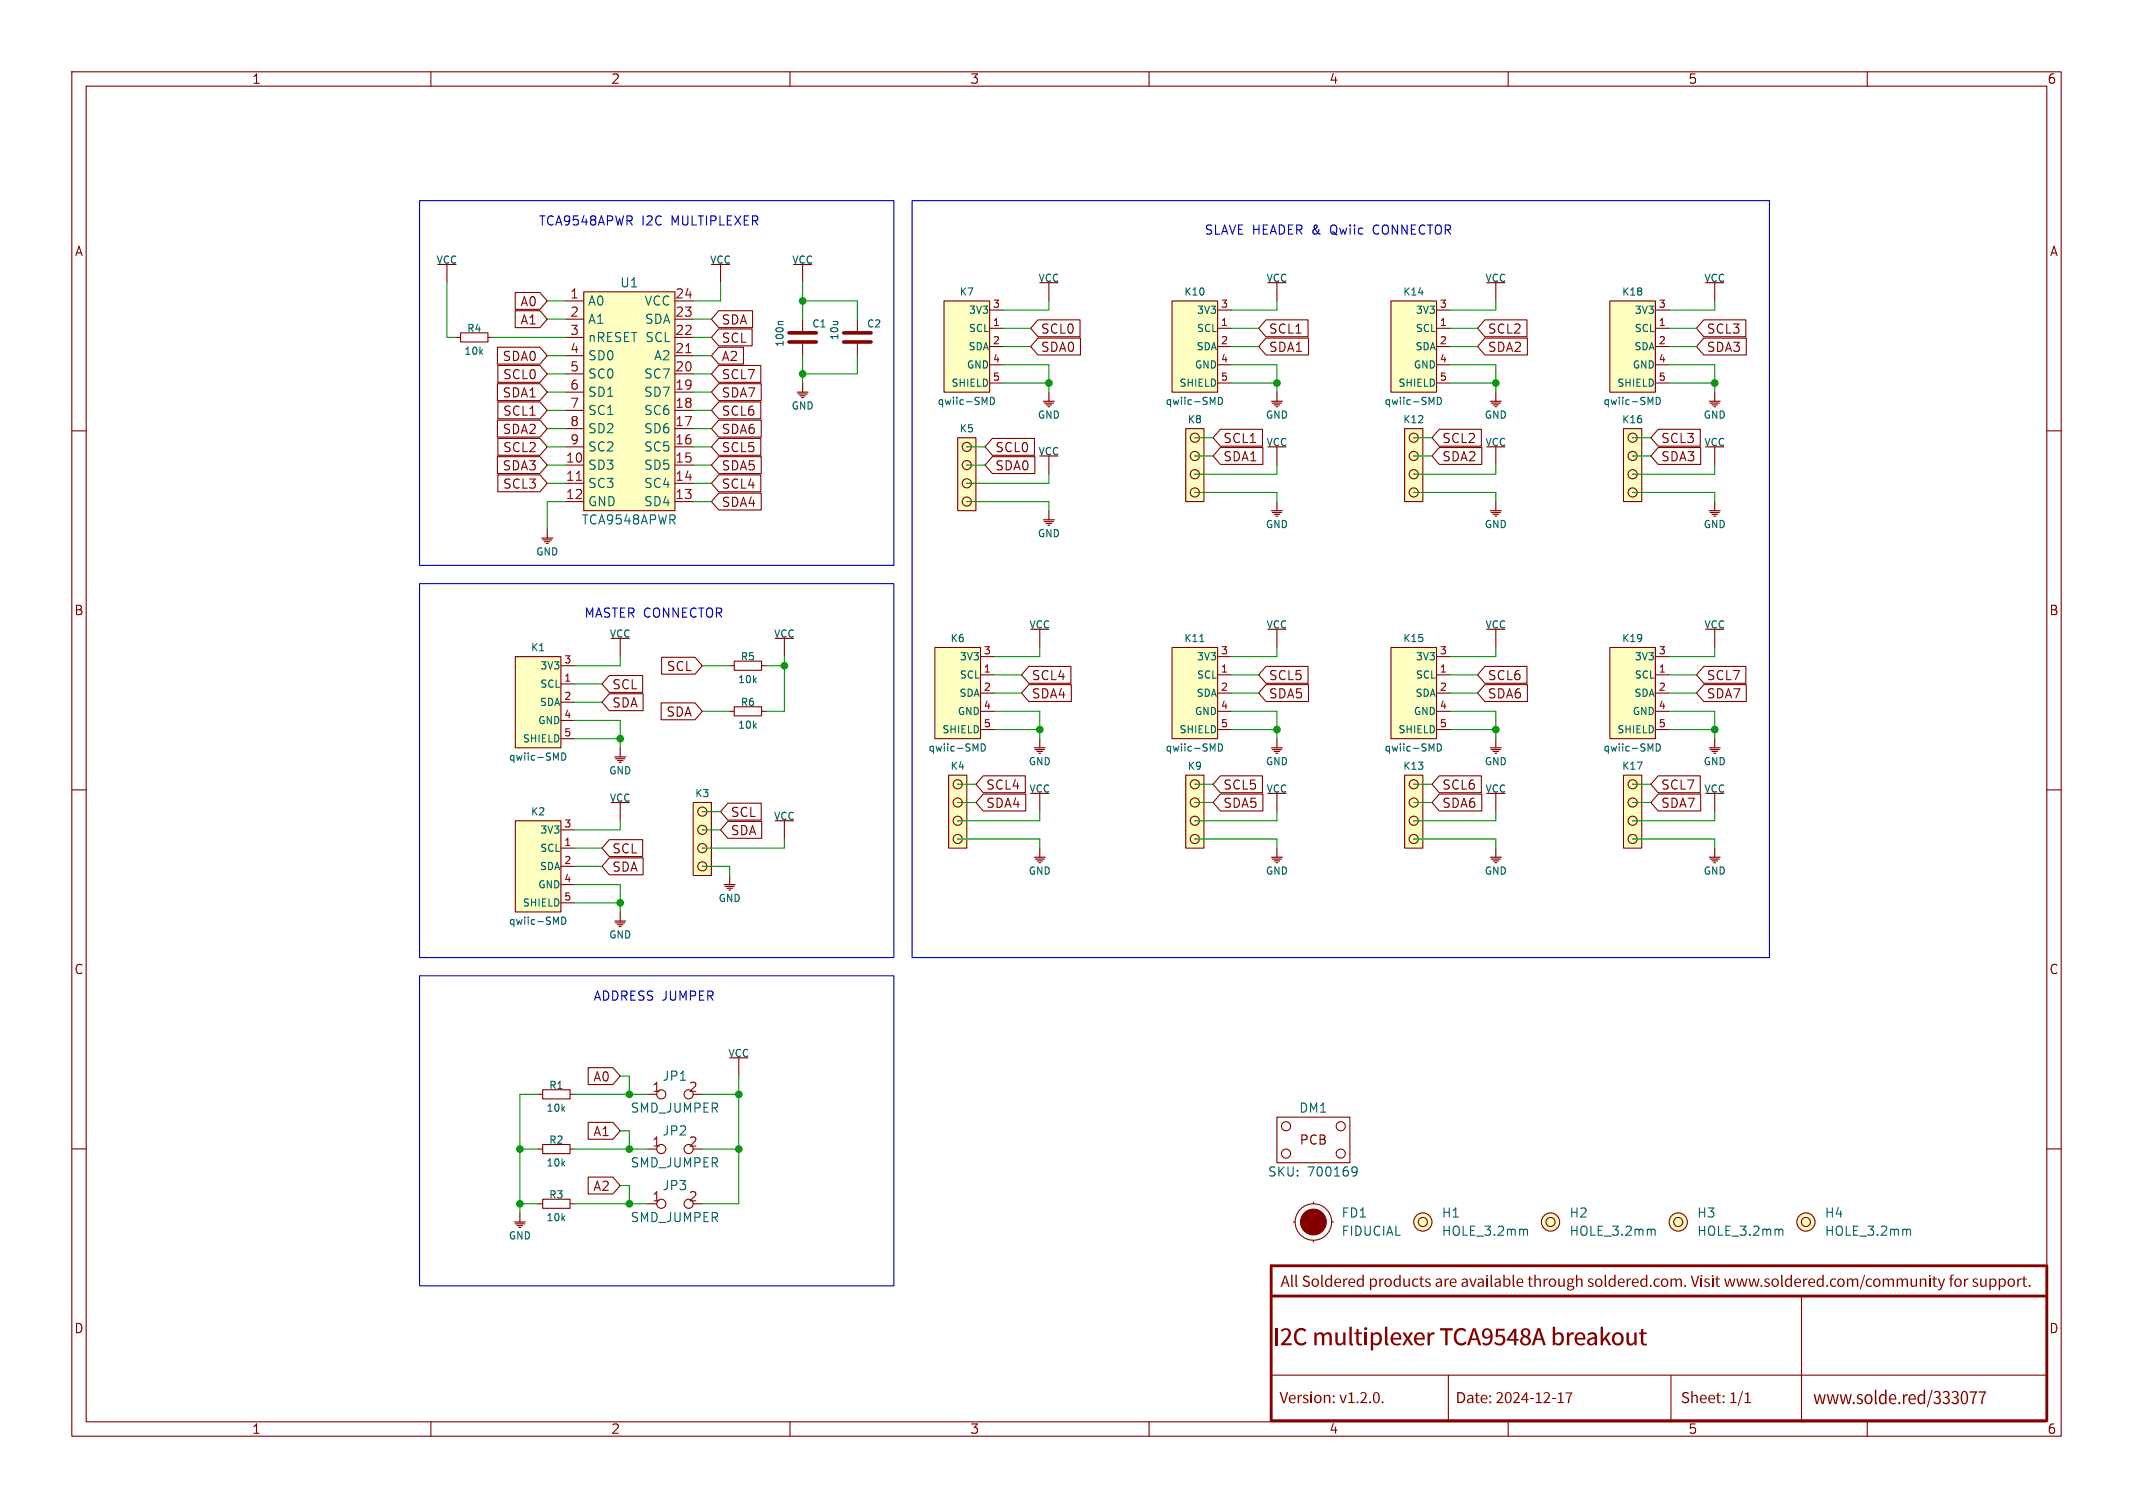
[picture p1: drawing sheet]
<svg xmlns="http://www.w3.org/2000/svg" width="297mm" height="210mm" viewBox="0 0 297 210" stroke-linecap="round" stroke-linejoin="round" font-family="sans-serif">
<g fill="none" stroke="#840000" stroke-width=".15">
<path d="M10 10h277v190h-277zM12 12h273v186h-273zM60 10v2M110 10v2M160 10v2M210 10v2M260 10v2M10 60h2M285 60h2M10 110h2M285 110h2M10 160h2"/>
<path d="M285 160h2M60 198v2M110 198v2M160 198v2M177 191.5h108M210 198v2M260 198v2"/>
</g>
<path d="M222.9 184.8h.3v1.7l.7-.9h.4l-.6 .7 .7 1h-.4l-.5-.8-.3 .4v.4h-.3z" fill="#840000"/>
<path d="M284.8 176.3h-107.8v21.6h107.9M285 176.3v21.6M177 180.5h108" fill="none" stroke="#840000" stroke-width=".4"/>
<path d="M201.7 191.5v6.5M232.7 191.5v6.5M250.8 180.5v17.5" fill="none" stroke="#840000" stroke-width=".15"/>
<path d="M207.5 104.1h1.5M207.6 104.4h1.3M207.9 104.6h.8M208.2 104.9h.2M208.3 102.9v1.2" fill="none" stroke="#840000" stroke-width=".16"/>
<path d="M193.7 90.2h6.3v12.7h-6.3z" fill="#ffffc2"/>
<path d="M193.7 90.2h6.3v12.7h-6.3zM200 94h1.9M200 96.5h1.9M200 91.4h1.9M200 99.1h1.9M177.8 110.5v2.5M200 101.6h1.9" fill="none" stroke="#840000" stroke-width=".15"/>
<path d="M200.1 103.6a.51 .51 0 0 1 .6 .5 .51 .51 0 0 1-.6 .5z" fill="none" stroke="#006464" stroke-width=".15"/>
<path d="M176.5 110.5h2.6M177 119.4h1.6M177 104.1h1.6M177.2 119.6h1.2M177.2 104.4h1.2M177.4 119.9h.8M177.4 104.6h.8M177.7 104.9h.2M177.8 102.9v1.2M177.8 118.1v1.3M177.7 120.1h.2" fill="none" stroke="#840000" stroke-width=".16"/>
<path d="M81.3 40.6h12.7v30.5h-12.7z" fill="#ffffc2"/>
<g fill="none" stroke="#840000" stroke-width=".15">
<path d="M78.7 41.9h2.6M78.7 59.7h2.6M78.7 57.2h2.6M78.7 54.6h2.6M78.7 44.5h2.6M78.7 52.1h2.6M78.7 49.5h2.6M78.7 47h2.6M81.3 40.6h12.7v30.5h-12.7zM94 41.9h2.5M94 59.7h2.5M94 57.2h2.5"/>
<path d="M94 54.6h2.5M94 44.5h2.5M94 52.1h2.5M94 49.5h2.5M94 47h2.5M78.7 64.8h2.6M78.7 67.3h2.6M78.7 69.9h2.6M78.7 62.2h2.6M94 64.8h2.5M94 67.3h2.5M94 69.9h2.5"/>
<path d="M94 62.2h2.5"/>
</g>
<path d="M95.5 49.1h.7M80.3 66.9h.7" fill="none" stroke="#a90000" stroke-width=".15"/>
<path d="M226.1 108h2.5v10.1h-2.5z" fill="#ffffc2"/>
<g fill="none" stroke="#840000" stroke-width=".15">
<path d="M208.3 39.4v2.5M238.8 39.4v2.5M226.1 108h2.5v10.1h-2.5zM227.3 116.8h.1M227.3 114.3h.1M227.3 111.8h.1M227.3 109.2h.1"/>
<circle cx="227.3" cy="109.2" r=".63"/>
<circle cx="227.3" cy="116.8" r=".63"/>
<circle cx="227.3" cy="111.8" r=".63"/>
<circle cx="227.3" cy="114.3" r=".63"/>
</g>
<path d="M207 39.4h2.5M237.5 39.4h2.5" fill="none" stroke="#840000" stroke-width=".16"/>
<path d="M195.6 59.7h2.5v10.2h-2.5z" fill="#ffffc2"/>
<g fill="none" stroke="#840000" stroke-width=".15">
<path d="M195.6 59.7h2.5v10.2h-2.5zM196.8 68.6h.1M196.8 66h.1M196.8 63.5h.1M196.8 61h.1"/>
<circle cx="196.8" cy="66" r=".63"/>
<circle cx="196.8" cy="63.5" r=".63"/>
<circle cx="196.8" cy="68.6" r=".63"/>
<circle cx="196.8" cy="61" r=".63"/>
</g>
<path d="M224.2 41.9h6.3v12.7h-6.3z" fill="#ffffc2"/>
<path d="M224.2 41.9h6.3v12.7h-6.3zM230.5 45.7h1.9M230.5 48.3h1.9M230.5 43.2h1.9M230.5 50.8h1.9M230.5 53.3h1.9" fill="none" stroke="#840000" stroke-width=".15"/>
<path d="M230.6 55.3a.51 .51 0 0 1 .6 .5 .51 .51 0 0 1-.6 .5z" fill="none" stroke="#006464" stroke-width=".15"/>
<path d="M193.7 41.9h6.3v12.7h-6.3z" fill="#ffffc2"/>
<path d="M100.3 36.8v2.6M146 39.4v2.5M193.7 41.9h6.3v12.7h-6.3zM200 45.7h1.9M200 48.3h1.9M200 43.2h1.9M200 50.8h1.9M200 53.3h1.9" fill="none" stroke="#840000" stroke-width=".15"/>
<path d="M200.1 55.3a.51 .51 0 0 1 .6 .5 .51 .51 0 0 1-.6 .5z" fill="none" stroke="#006464" stroke-width=".15"/>
<path d="M99.1 36.8h2.5M144.8 39.4h2.5M207.5 71.1h1.5M207.6 71.4h1.3M207.9 71.6h.8M208.2 71.9h.2M208.3 69.9v1.2" fill="none" stroke="#840000" stroke-width=".16"/>
<path d="M163.2 41.9h6.3v12.7h-6.3z" fill="#ffffc2"/>
<path d="M163.2 41.9h6.3v12.7h-6.3zM169.6 45.7h1.8M169.6 48.3h1.8M169.6 43.2h1.8M169.6 50.8h1.8M169.6 53.3h1.8" fill="none" stroke="#840000" stroke-width=".15"/>
<path d="M169.7 55.3a.51 .51 0 0 1 .5 .5 .51 .51 0 0 1-.5 .5z" fill="none" stroke="#006464" stroke-width=".15"/>
<path d="M96.5 111.8h2.6v10.1h-2.6z" fill="#ffffc2"/>
<g fill="none" stroke="#840000" stroke-width=".15">
<path d="M86.4 88.9v2.5M101.6 92.7h.6M101.6 99.1h.6M102.2 92.1h3.8v1.2h-3.8zM102.2 98.4h3.8v1.3h-3.8zM106.1 92.7h.6M106.1 99.1h.6M109.2 88.9v2.5M177.8 87.6v2.6M96.5 111.8h2.6v10.1h-2.6zM97.8 118.1h.1M97.8 115.6h.1"/>
<path d="M97.8 113h.1M109.2 114.3v2.5M97.8 120.7h.1"/>
<circle cx="97.8" cy="113" r=".63"/>
<circle cx="97.8" cy="115.6" r=".63"/>
<circle cx="97.8" cy="118.1" r=".63"/>
<circle cx="97.8" cy="120.6" r=".63"/>
<circle cx="215.9" cy="170.2" r=".63"/>
<circle cx="215.9" cy="170.2" r="1.27"/>
<circle cx="233.7" cy="170.2" r=".63"/>
<circle cx="233.7" cy="170.2" r="1.27"/>
</g>
<g fill="none" stroke="#840000" stroke-width=".16">
<path d="M85.1 88.9h2.5M107.9 88.9h2.6M176.5 87.6h2.6M107.9 114.3h2.6M238 119.4h1.5M238.1 119.6h1.3M238.4 119.9h.7M238.8 118.1v1.3M85.6 128.3h1.5M85.7 128.5h1.3M86 128.8h.7M86.2 129h.3"/>
<path d="M86.4 127v1.3M100.8 123.2h1.6M101 123.4h1.2M101.2 123.7h.8M101.5 124h.2M101.6 121.9v1.3M238.6 120.1h.3"/>
</g>
<g fill="#ffffc2" stroke="#ffffc2" stroke-width=".14">
<circle cx="215.9" cy="170.2" r="1.27"/>
<circle cx="233.7" cy="170.2" r="1.27"/>
</g>
<path d="M230.1 171.2h.2l.2 .2v.6M247.9 171.2h.2l.1 .2v.6" fill="none" stroke="#006464" stroke-width=".15"/>
<path d="M71.8 114.3h6.3v12.7h-6.3z" fill="#ffffc2"/>
<path d="M71.8 114.3h6.3v12.7h-6.3zM78.1 118.1h1.9M78.1 115.6h1.9M78.1 120.7h1.9M78.1 123.2h1.9M78.1 125.7h1.9" fill="none" stroke="#840000" stroke-width=".15"/>
<path d="M78.2 127.7a.51 .51 0 0 1 .6 .5 .51 .51 0 0 1-.6 .5z" fill="none" stroke="#006464" stroke-width=".15"/>
<path d="M71.8 91.4h6.3v12.7h-6.3z" fill="#ffffc2"/>
<g fill="none" stroke="#840000" stroke-width=".15">
<path d="M63.5 47h.6M64.1 46.4h3.8v1.2h-3.8zM68 47h.6M71.8 91.4h6.3v12.7h-6.3zM78.1 95.3h1.9M78.1 97.8h1.9M78.1 92.7h1.9M78.1 100.3h1.9M78.1 102.9h1.9M180.1 170.2h.2M182.9 167.4v.2M182.9 172.7v.3"/>
<path d="M185.4 170.2h.3"/>
<circle cx="182.9" cy="170.2" r="2.54"/>
<circle cx="198.1" cy="170.2" r=".63"/>
<circle cx="198.1" cy="170.2" r="1.27"/>
<circle cx="251.5" cy="170.2" r=".63"/>
<circle cx="251.5" cy="170.2" r="1.27"/>
</g>
<path d="M78.2 104.9a.51 .51 0 0 1 .6 .5 .51 .51 0 0 1-.6 .5zM212.3 171.2h.2l.2 .2v.6M265.7 171.2h.1l.2 .2v.6" fill="none" stroke="#006464" stroke-width=".15"/>
<g fill="none" stroke="#840000" stroke-width=".16">
<path d="M207.5 55.9h1.5M207.6 56.1h1.3M207.9 56.4h.8M208.2 56.6h.2M208.3 54.6v1.3M85.6 105.4h1.5M85.7 105.7h1.3M86 105.9h.7M86.2 106.2h.3M86.4 104.1v1.3M207.5 119.4h1.5M207.6 119.6h1.3"/>
<path d="M207.9 119.9h.8M208.3 118.1v1.3M208.2 120.1h.2"/>
</g>
<g fill="#ffffc2" stroke="#ffffc2" stroke-width=".14">
<circle cx="251.5" cy="170.2" r="1.27"/>
<circle cx="198.1" cy="170.2" r="1.27"/>
</g>
<circle cx="182.9" cy="170.2" r="1.8" fill="#840000" stroke="#840000" stroke-width=".15"/>
<path d="M195.6 108h2.5v10.1h-2.5z" fill="#ffffc2"/>
<g fill="none" stroke="#840000" stroke-width=".15">
<path d="M62.2 36.8v2.6M111.8 36.8v2.6M208.3 62.2v2.6M238.8 62.2v2.6M195.6 108h2.5v10.1h-2.5zM196.8 116.8h.1M196.8 114.3h.1M196.8 111.8h.1M196.8 109.2h.1M177.8 155.6h10.2v6.3h-10.2z"/>
<circle cx="196.8" cy="109.2" r=".63"/>
<circle cx="196.8" cy="116.8" r=".63"/>
<circle cx="196.8" cy="111.8" r=".63"/>
<circle cx="196.8" cy="114.3" r=".63"/>
<circle cx="179.1" cy="156.8" r=".63"/>
<circle cx="186.7" cy="156.8" r=".63"/>
<circle cx="179.1" cy="160.7" r=".63"/>
<circle cx="186.7" cy="160.7" r=".63"/>
</g>
<g fill="none" stroke="#840000" stroke-width=".16">
<path d="M61 36.8h2.5M110.5 36.8h2.5M238 55.9h1.5M238.1 56.1h1.3M238.4 56.4h.7M238.6 56.6h.3M238.8 54.6v1.3M75.4 74.9h1.6M75.6 75.2h1.2M75.8 75.4h.8M76.1 75.7h.2M76.2 73.7v1.2"/>
<path d="M207 62.2h2.5M237.5 62.2h2.5"/>
</g>
<path d="M188.5 162.5l.4 .1a.84 .84 0 0 1-.3 1.2h-.2M189 163l-.2 .2-.3 .1" fill="none" stroke="#006464" stroke-width=".15"/>
<path d="M226.1 59.7h2.5v10.2h-2.5z" fill="#ffffc2"/>
<g fill="none" stroke="#840000" stroke-width=".15">
<path d="M226.1 59.7h2.5v10.2h-2.5zM227.3 68.6h.1M227.3 66h.1M227.3 63.5h.1M227.3 61h.1M238.8 87.6v2.6M238.8 110.5v2.5"/>
<circle cx="227.3" cy="68.6" r=".63"/>
<circle cx="227.3" cy="61" r=".63"/>
<circle cx="227.3" cy="63.5" r=".63"/>
<circle cx="227.3" cy="66" r=".63"/>
</g>
<path d="M237.5 87.6h2.5M237.5 110.5h2.5M238 104.1h1.5M238.1 104.4h1.3M238.4 104.6h.7M238.6 104.9h.3M238.8 102.9v1.2" fill="none" stroke="#840000" stroke-width=".16"/>
<path d="M224.2 90.2h6.3v12.7h-6.3z" fill="#ffffc2"/>
<g fill="none" stroke="#840000" stroke-width=".15">
<path d="M111.8 44.5v1.8M111.8 47.6v1.9M119.4 44.5v1.8M119.4 47.6v1.9M208.3 87.6v2.6M224.2 90.2h6.3v12.7h-6.3zM230.5 94h1.9M230.5 96.5h1.9M230.5 91.4h1.9M230.5 99.1h1.9M208.3 110.5v2.5M230.5 101.6h1.9"/>
<path d="M74.9 152.4h.7M75.6 159.4h3.8v1.3h-3.8zM75.6 151.8h3.8v1.2h-3.8zM79.4 152.4h.6M90.2 152.4h1.2M96.5 152.4h1.3M102.9 147.3v2.6M74.9 160h.7M74.9 167.6h.7M75.6 167h3.8v1.3h-3.8zM79.4 160h.6M79.4 167.6h.6"/>
<path d="M90.2 160h1.2M90.2 167.6h1.2M96.5 160h1.3M96.5 167.6h1.3"/>
<circle cx="92.1" cy="152.4" r=".63"/>
<circle cx="95.9" cy="152.4" r=".63"/>
<circle cx="92.1" cy="167.6" r=".63"/>
<circle cx="92.1" cy="160" r=".63"/>
<circle cx="95.9" cy="167.6" r=".63"/>
<circle cx="95.9" cy="160" r=".63"/>
</g>
<path d="M109 44.8h-.5l-.1 .3M230.6 103.6a.51 .51 0 0 1 .6 .5 .51 .51 0 0 1-.6 .5z" fill="none" stroke="#006464" stroke-width=".15"/>
<g fill="none" stroke="#840000" stroke-width=".16">
<path d="M238 71.1h1.5M238.1 71.4h1.3M238.4 71.6h.7M238.6 71.9h.3M238.8 69.9v1.2M207 87.6h2.5M144 119.4h1.5M144.1 119.6h1.3M144.4 119.9h.8M144.8 118.1v1.3M207 110.5h2.5M144.7 120.1h.2"/>
<path d="M101.6 147.3h2.5M71.6 170.2h1.6M71.8 170.4h1.2M72 170.7h.8M72.3 170.9h.2M72.4 168.9v1.3"/>
</g>
<path d="M109.9 47.6h3.8M109.9 46.4h3.8M117.5 47.6h3.8M117.5 46.4h3.8" fill="none" stroke="#840000" stroke-width=".5"/>
<path d="M132.1 108h2.5v10.1h-2.5z" fill="#ffffc2"/>
<g fill="none" stroke="#840000" stroke-width=".15">
<path d="M132.1 108h2.5v10.1h-2.5zM133.3 116.8h.1M133.3 114.3h.1M133.3 111.8h.1M133.3 109.2h.1"/>
<circle cx="133.3" cy="114.3" r=".63"/>
<circle cx="133.3" cy="109.2" r=".63"/>
<circle cx="133.3" cy="111.8" r=".63"/>
<circle cx="133.3" cy="116.8" r=".63"/>
</g>
<path d="M133.3 61h2.6v10.1h-2.6z" fill="#ffffc2"/>
<g fill="none" stroke="#840000" stroke-width=".15">
<path d="M133.3 61h2.6v10.1h-2.6zM134.6 69.9h.1M134.6 67.3h.1M134.6 64.8h.1M134.6 62.2h.1"/>
<circle cx="134.6" cy="64.8" r=".63"/>
<circle cx="134.6" cy="69.8" r=".63"/>
<circle cx="134.6" cy="67.3" r=".63"/>
<circle cx="134.6" cy="62.2" r=".63"/>
</g>
<path d="M130.2 90.2h6.3v12.7h-6.3z" fill="#ffffc2"/>
<path d="M130.2 90.2h6.3v12.7h-6.3zM136.5 94h1.9M136.5 96.5h1.9M136.5 91.4h1.9M136.5 99.1h1.9M144.8 87.6v2.6M136.5 101.6h1.9M144.8 110.5v2.5" fill="none" stroke="#840000" stroke-width=".15"/>
<path d="M136.6 103.6a.51 .51 0 0 1 .6 .5 .51 .51 0 0 1-.6 .5z" fill="none" stroke="#006464" stroke-width=".15"/>
<path d="M111 54.6h1.5M111.1 54.9h1.3M111.4 55.1h.7M111.6 55.4h.3M111.8 53.3v1.3M143.5 87.6h2.5M143.5 110.5h2.5M144 104.1h1.5M144.1 104.4h1.3M144.4 104.6h.8M144.7 104.9h.2M144.8 102.9v1.2" fill="none" stroke="#840000" stroke-width=".16"/>
<path d="M131.4 41.9h6.4v12.7h-6.4z" fill="#ffffc2"/>
<path d="M131.4 41.9h6.4v12.7h-6.4zM137.8 45.7h1.9M137.8 48.3h1.9M137.8 43.2h1.9M137.8 50.8h1.9M137.8 53.3h1.9M86.4 111.8v2.5" fill="none" stroke="#840000" stroke-width=".15"/>
<path d="M137.9 55.3a.51 .51 0 0 1 .6 .5 .51 .51 0 0 1-.6 .5z" fill="none" stroke="#006464" stroke-width=".15"/>
<path d="M85.1 111.8h2.5" fill="none" stroke="#840000" stroke-width=".16"/>
<path d="M163.2 90.2h6.3v12.7h-6.3z" fill="#ffffc2"/>
<path d="M163.2 90.2h6.3v12.7h-6.3zM169.6 94h1.8M169.6 96.5h1.8M169.6 91.4h1.8M169.6 99.1h1.8M169.6 101.6h1.8" fill="none" stroke="#840000" stroke-width=".15"/>
<path d="M167.1 89.4h.5M169.7 103.6a.51 .51 0 0 1 .5 .5 .51 .51 0 0 1-.5 .5z" fill="none" stroke="#006464" stroke-width=".15"/>
<path d="M165.1 108h2.5v10.1h-2.5z" fill="#ffffc2"/>
<g fill="none" stroke="#840000" stroke-width=".15">
<path d="M177.8 39.4v2.5M146 63.5v2.5M177.8 62.2v2.6M165.1 108h2.5v10.1h-2.5zM166.4 116.8h.1M166.4 114.3h.1M166.4 111.8h.1M166.4 109.2h.1"/>
<circle cx="166.4" cy="109.2" r=".63"/>
<circle cx="166.4" cy="111.8" r=".63"/>
<circle cx="166.4" cy="116.8" r=".63"/>
<circle cx="166.4" cy="114.3" r=".63"/>
</g>
<g fill="none" stroke="#840000" stroke-width=".16">
<path d="M176.5 39.4h2.6M145.3 55.9h1.5M145.4 56.1h1.3M145.7 56.4h.7M145.9 56.6h.3M146 54.6v1.3M177 55.9h1.6M177.2 56.1h1.2M177.4 56.4h.8M177.7 56.6h.2M177.8 54.6v1.3M144.8 63.5h2.5"/>
<path d="M145.3 72.4h1.5M145.4 72.6h1.3M145.7 72.9h.7M145.9 73.2h.3M146 71.1v1.3M176.5 62.2h2.6M177 71.1h1.6M177.2 71.4h1.2M177.4 71.6h.8M177.7 71.9h.2M177.8 69.9v1.2"/>
</g>
<path d="M165.1 59.7h2.5v10.2h-2.5z" fill="#ffffc2"/>
<g fill="none" stroke="#840000" stroke-width=".15">
<path d="M69.3 58.5h5.9l1 1.2-1 1.2h-5.9zM69.3 53.4h5.9l1 1.2-1 1.2h-5.9zM69.3 48.4h5.9l1 1.1-1 1.2h-5.9zM69.3 56h5.9l1 1.2-1 1.1h-5.9zM69.3 50.9h5.9l1 1.2-1 1.1h-5.9zM71.7 43.3h3.5l1 1.2-1 1.1h-3.5zM71.7 40.7h3.5l1 1.2-1 1.2h-3.5zM100.1 50.9h5.8v2.3h-5.8l-1-1.1zM100.1 58.5h5.9v2.4h-5.9l-1-1.2zM100.1 56h5.8v2.3h-5.8l-1-1.1zM100.1 48.4h3.4v2.3h-3.4l-1-1.2zM100.1 45.8h4.6v2.4h-4.6l-1-1.2z"/>
<path d="M100.1 43.3h4.7v2.3h-4.7l-1-1.1zM100.1 53.4h5.9v2.4h-5.9l-1-1.2zM144.5 44.5h5.9v2.4h-5.9l-1-1.2zM144.5 47.1h5.9v2.3h-5.9l-1-1.1zM165.1 59.7h2.5v10.2h-2.5zM169.9 59.8h5.9v2.3h-5.9l-1-1.1zM176.3 44.5h5.8v2.4h-5.8l-1-1.2zM176.3 47.1h5.9v2.3h-5.9l-1-1.1zM200.4 59.8h5.9v2.3h-5.9l-1-1.1zM206.8 47.1h5.9v2.3h-5.9l-1.1-1.1zM206.8 44.5h5.8v2.4h-5.8l-1.1-1.2zM230.9 59.8h5.8v2.3h-5.8l-1-1.1z"/>
<path d="M237.2 47.1h6v2.3h-6l-1-1.1zM237.2 44.5h5.9v2.4h-5.9l-1-1.2zM69.3 63.6h5.9l1 1.2-1 1.1h-5.9zM69.3 61.1h5.9l1 1.1-1 1.2h-5.9zM69.3 66.1h5.9l1 1.2-1 1.2h-5.9zM100.1 68.7h5.9v2.3h-5.9l-1-1.1zM100.1 61.1h5.8v2.3h-5.8l-1-1.2zM100.1 63.6h5.9v2.3h-5.9l-1-1.1zM100.1 66.1h5.8v2.4h-5.8l-1-1.2zM138.2 61.1h5.8v2.3h-5.8l-1-1.2zM138.2 63.6h5.9v2.3h-5.9l-1-1.1zM166.4 68.6h.1"/>
<path d="M166.4 66h.1M166.4 63.5h.1M166.4 61h.1M169.9 62.3h5.9v2.4h-5.9l-1-1.2zM200.4 62.3h5.9v2.4h-5.9l-1-1.2zM230.9 62.3h5.9v2.4h-5.9l-1-1.2zM84.8 94.1h4.7v2.3h-4.7l-1-1.1zM84.8 96.6h4.7v2.4h-4.7l-1-1.2zM92.1 97.9h4.7l1 1.2-1 1.1h-4.7zM92.1 91.5h4.7l1 1.2-1 1.2h-4.7zM143.3 95.3h5.9v2.4h-5.9l-1.1-1.2zM143.3 92.8h5.8v2.4h-5.8l-1.1-1.2z"/>
<path d="M176.3 92.8h5.8v2.4h-5.8l-1-1.2zM176.3 95.3h5.9v2.4h-5.9l-1-1.2zM206.8 95.3h5.9v2.4h-5.9l-1.1-1.2zM206.8 92.8h5.8v2.4h-5.8l-1.1-1.2zM237.2 95.3h6v2.4h-6l-1-1.2zM237.2 92.8h5.9v2.4h-5.9l-1-1.2zM84.8 119.5h4.7v2.3h-4.7l-1-1.1zM84.8 116.9h4.7v2.4h-4.7l-1-1.2zM101.3 114.4h4.8v2.3h-4.8l-1-1.1zM101.3 111.9h4.7v2.3h-4.7l-1-1.2zM136.9 110.6h5.9v2.3h-5.9l-1-1.1zM136.9 108h5.9v2.4h-5.9l-1-1.2z"/>
<path d="M169.9 110.6h5.9v2.3h-5.9l-1-1.1zM169.9 108h5.9v2.4h-5.9l-1-1.2zM200.4 108h5.9v2.4h-5.9l-1-1.2zM200.4 110.6h5.9v2.3h-5.9l-1-1.1zM230.9 110.6h5.9v2.3h-5.9l-1-1.1zM230.9 108h5.8v2.4h-5.8l-1-1.2zM81.9 156.3h3.4l1.1 1.2-1.1 1.2h-3.4zM81.9 148.7h3.4l1.1 1.2-1.1 1.1h-3.4zM81.9 163.9h3.4l1.1 1.2-1.1 1.2h-3.4z"/>
<circle cx="166.4" cy="66" r=".63"/>
<circle cx="166.4" cy="61" r=".63"/>
<circle cx="166.4" cy="63.5" r=".63"/>
<circle cx="166.4" cy="68.6" r=".63"/>
</g>
<path d="M58.4 27.9h66.1v50.8h-66.1zM127 27.9h119.4v105.5h-119.4zM58.4 81.3h66.1v52.1h-66.1zM58.4 135.9h66.1v43.2h-66.1z" fill="none" stroke="#0000c2" stroke-width=".15"/>
<g fill="none" stroke="#009600" stroke-width=".15">
<path d="M62.2 39.4v7.6h1.3M100.3 39.4v2.5h-3.8M111.8 39.4v5.1M68.6 47h10.1M76.2 59.7h2.5M76.2 41.9h2.5M76.2 52.1h2.5M76.2 54.6h2.5M76.2 49.5h2.5M76.2 44.5h2.5M76.2 57.2h2.5M96.5 59.7h2.6"/>
<path d="M96.5 52.1h2.6M96.5 54.6h2.6M96.5 49.5h2.6M96.5 47h2.6M96.5 44.5h2.6M96.5 57.2h2.6M111.8 41.9h7.6v2.6M111.8 49.5v3.8M119.4 49.5v2.6h-7.6M139.7 53.3h6.3M139.7 50.8h6.3v3.8M139.7 48.3h3.8"/>
<path d="M139.7 45.7h3.8M146 41.9v1.3h-6.3M171.4 50.8h6.4v3.8M171.4 53.3h6.4M171.4 48.3h3.9M171.4 45.7h3.9M177.8 41.9v1.3h-6.4M201.9 53.3h6.4M201.9 50.8h6.4v3.8M201.9 48.3h3.8M201.9 45.7h3.8M208.3 41.9v1.3h-6.4"/>
<path d="M232.4 53.3h6.4M232.4 50.8h6.4v3.8M232.4 48.3h3.8M232.4 45.7h3.8M238.8 41.9v1.3h-6.4M76.2 62.2h2.5M76.2 67.3h2.5M76.2 64.8h2.5M78.7 69.9h-2.5v3.8M96.5 62.2h2.6M96.5 69.9h2.6M96.5 67.3h2.6"/>
<path d="M96.5 64.8h2.6M134.6 62.2h2.6M134.6 69.9h11.4v1.2M134.6 64.8h2.6M146 66v1.3h-11.4M166.4 68.6h11.4v1.3M166.4 61h2.5M166.4 63.5h2.5M177.8 64.8v1.2h-11.4M196.8 68.6h11.5v1.3M196.8 61h2.6M196.8 63.5h2.6"/>
<path d="M208.3 64.8v1.2h-11.5M227.3 68.6h11.5v1.3M227.3 61h2.6M227.3 63.5h2.6M238.8 64.8v1.2h-11.5M80 95.3h3.8M80 97.8h3.8M86.4 91.4v1.3h-6.4M97.8 99.1h3.8M97.8 92.7h3.8M106.7 92.7h2.5M109.2 91.4v7.7h-2.5"/>
<path d="M138.4 96.5h3.8M138.4 94h3.8M138.4 99.1h6.4v3.8M144.8 90.2v1.2h-6.4M171.4 99.1h6.4v3.8M171.4 96.5h3.9M171.4 94h3.9M177.8 90.2v1.2h-6.4M201.9 96.5h3.8M201.9 94h3.8M201.9 99.1h6.4v3.8M208.3 90.2v1.2h-6.4"/>
<path d="M232.4 96.5h3.8M232.4 94h3.8M232.4 99.1h6.4v3.8M238.8 90.2v1.2h-6.4M80 100.3h6.4v3.8M80 118.1h3.8M80 102.9h6.4M86.4 114.3v1.3h-6.4M97.8 115.6h2.5M97.8 113h2.5M109.2 116.8v1.3h-11.4M133.3 109.2h2.6"/>
<path d="M133.3 116.8h11.5v1.3M133.3 111.8h2.6M138.4 101.6h6.4M144.8 113v1.3h-11.5M166.4 109.2h2.5M166.4 116.8h11.4v1.3M166.4 111.8h2.5M171.4 101.6h6.4M177.8 113v1.3h-11.4M196.8 109.2h2.6M196.8 116.8h11.5v1.3M196.8 111.8h2.6"/>
<path d="M201.9 101.6h6.4M208.3 113v1.3h-11.5M227.3 109.2h2.6M227.3 116.8h11.5v1.3M227.3 111.8h2.6M232.4 101.6h6.4M238.8 113v1.3h-11.5M80 123.2h6.4v3.8M80 125.7h6.4M80 120.7h3.8M97.8 120.7h3.8v1.2M74.9 152.4h-2.5v16.5"/>
<path d="M80 152.4h10.2M86.4 149.9h1.2v2.5M86.4 157.5h1.2v2.5M97.8 152.4h5.1M102.9 149.9v17.7h-5.1M72.4 160h2.5M72.4 167.6h2.5M80 160h10.2M80 167.6h10.2M86.4 165.1h1.2v2.5M97.8 160h5.1"/>
</g>
<g fill="#009600" stroke="#009600" stroke-width=".15">
<circle cx="177.8" cy="101.6" r=".46"/>
<circle cx="208.3" cy="101.6" r=".46"/>
<circle cx="238.8" cy="101.6" r=".46"/>
<circle cx="238.8" cy="53.3" r=".46"/>
<circle cx="208.3" cy="53.3" r=".46"/>
<circle cx="177.8" cy="53.3" r=".46"/>
<circle cx="86.4" cy="102.9" r=".46"/>
<circle cx="144.8" cy="101.6" r=".46"/>
<circle cx="102.9" cy="160" r=".46"/>
<circle cx="102.9" cy="152.4" r=".46"/>
<circle cx="87.6" cy="160" r=".46"/>
<circle cx="87.6" cy="152.4" r=".46"/>
<circle cx="86.4" cy="125.7" r=".46"/>
<circle cx="146" cy="53.3" r=".46"/>
<circle cx="109.2" cy="92.7" r=".46"/>
<circle cx="87.6" cy="167.6" r=".46"/>
<circle cx="72.4" cy="167.6" r=".46"/>
<circle cx="72.4" cy="160" r=".46"/>
<circle cx="111.8" cy="41.9" r=".46"/>
<circle cx="111.8" cy="52.1" r=".46"/>
</g>
<g font-size="3.5" fill="#840000">
<text x="177.3" y="188.6">I2CmultiplexerTCA9548A</text>
<text x="215.9" y="188.6">breakout</text>
</g>
<text font-size="2.8" fill="#840000" x="252.5" y="196.5">www.solde.red/333077</text>
<g font-size="2.3" fill="#840000">
<text x="178.3" y="180">AllSolderedproductsareavailablethrough soldered.com.Visitwww.soldered.com/communityfor support.</text>
<text x="178.2" y="196.2">Version:v1.2.0.</text>
<text x="202.7" y="196.2">Date:2024-12-17</text>
<text x="234" y="196.2">Sheet:1/1</text>
</g>
<g font-size="1.8" fill="#840000">
<text x="35" y="11.9">1</text>
<text x="85" y="11.9">2</text>
<text x="135" y="11.9">3</text>
<text x="185" y="11.9">4</text>
<text x="235" y="11.9">5</text>
<text x="285" y="11.9">6</text>
<text x="10.3" y="35.9">A</text>
<text x="285.3" y="35.9">A</text>
<text x="72.4" y="45.4">A1</text>
<text x="72.4" y="42.9">A0</text>
<text x="100.4" y="47.9">SCL</text>
<text x="100.4" y="45.4">SDA</text>
<text x="144.8" y="46.7">SCL0</text>
<text x="176.6" y="46.7">SCL1</text>
<text x="207.1" y="46.7">SCL2</text>
<text x="237.6" y="46.7">SCL3</text>
<text x="69.9" y="50.5">SDA0</text>
<text x="69.9" y="53">SCL0</text>
<text x="100.4" y="53">SCL7</text>
<text x="100.4" y="50.5">A2</text>
<text x="144.8" y="49.2">SDA0</text>
<text x="176.6" y="49.2">SDA1</text>
<text x="207.1" y="49.2">SDA2</text>
<text x="237.6" y="49.2">SDA3</text>
<text x="69.9" y="55.6">SDA1</text>
<text x="69.9" y="58.1">SCL1</text>
<text x="100.4" y="58.1">SCL6</text>
<text x="100.4" y="55.6">SDA7</text>
<text x="69.9" y="60.6">SDA2</text>
<text x="69.9" y="65.7">SDA3</text>
<text x="69.9" y="63.2">SCL2</text>
<text x="100.4" y="60.6">SDA6</text>
<text x="100.4" y="63.2">SCL5</text>
<text x="100.4" y="65.7">SDA5</text>
<text x="138.5" y="63.2">SCL0</text>
<text x="138.5" y="65.7">SDA0</text>
<text x="170.2" y="64.5">SDA1</text>
<text x="170.2" y="61.9">SCL1</text>
<text x="200.7" y="64.5">SDA2</text>
<text x="200.7" y="61.9">SCL2</text>
<text x="231.2" y="64.5">SDA3</text>
<text x="231.2" y="61.9">SCL3</text>
<text x="69.9" y="68.3">SCL3</text>
<text x="100.4" y="70.8">SDA4</text>
<text x="100.4" y="68.3">SCL4</text>
<text x="10.3" y="85.9">B</text>
<text x="285.3" y="85.9">B</text>
<text x="92.7" y="93.7">SCL</text>
<text x="143.6" y="94.9">SCL4</text>
<text x="176.6" y="94.9">SCL5</text>
<text x="207.1" y="94.9">SCL6</text>
<text x="237.6" y="94.9">SCL7</text>
<text x="85.2" y="96.2">SCL</text>
<text x="85.2" y="98.7">SDA</text>
<text x="92.7" y="100">SDA</text>
<text x="143.6" y="97.5">SDA4</text>
<text x="176.6" y="97.5">SDA5</text>
<text x="207.1" y="97.5">SDA6</text>
<text x="237.6" y="97.5">SDA7</text>
<text x="101.7" y="114">SCL</text>
<text x="137.2" y="112.7">SDA4</text>
<text x="137.2" y="110.2">SCL4</text>
<text x="170.2" y="112.7">SDA5</text>
<text x="170.2" y="110.2">SCL5</text>
<text x="200.7" y="110.2">SCL6</text>
<text x="200.7" y="112.7">SDA6</text>
<text x="231.2" y="112.7">SDA7</text>
<text x="231.2" y="110.2">SCL7</text>
<text x="85.2" y="119.1">SCL</text>
<text x="101.7" y="116.5">SDA</text>
<text x="85.2" y="121.6">SDA</text>
<text x="10.3" y="135.9">C</text>
<text x="285.3" y="135.9">C</text>
<text x="82.5" y="150.8">A0</text>
<text x="82.5" y="158.4">A1</text>
<text x="180.9" y="159.6">PCB</text>
<text x="82.5" y="166.1">A2</text>
<text x="10.3" y="185.9">D</text>
<text x="285.3" y="185.9">D</text>
<text x="35" y="199.9">1</text>
<text x="85" y="199.9">2</text>
<text x="135" y="199.9">3</text>
<text x="185" y="199.9">4</text>
<text x="235" y="199.9">5</text>
<text x="285" y="199.9">6</text>
</g>
<g font-size="1.8" fill="#0000c2">
<text x="74.9" y="31.5">TCA9548APWR</text>
<text x="89.3" y="31.5">I2C</text>
<text x="93.6" y="31.5">MULTIPLEXER</text>
<text x="167.6" y="32.8">SLAVE HEADER &amp;</text>
<text x="185.5" y="32.8">Qwiic</text>
<text x="191.7" y="32.8">CONNECTOR</text>
<text x="81.3" y="86.1">MASTER CONNECTOR</text>
<text x="82.5" y="139.5">ADDRESS JUMPER</text>
</g>
<g font-size="1.8" fill="#a90000">
<text x="79.3" y="41.7">1</text>
<text x="93.9" y="41.7">24</text>
<text x="79.3" y="44.2">2</text>
<text x="79.3" y="46.7">3</text>
<text x="93.9" y="46.7">22</text>
<text x="93.9" y="44.2">23</text>
<text x="79.3" y="49.3">4</text>
<text x="79.3" y="51.8">5</text>
<text x="93.9" y="51.8">20</text>
<text x="93.9" y="49.3">21</text>
<text x="79.3" y="54.4">6</text>
<text x="79.3" y="56.9">7</text>
<text x="79.3" y="59.4">8</text>
<text x="93.9" y="59.4">17</text>
<text x="93.9" y="56.9">18</text>
<text x="93.9" y="54.4">19</text>
<text x="78.7" y="64.5">10</text>
<text x="79.3" y="62">9</text>
<text x="93.9" y="64.5">15</text>
<text x="93.9" y="62">16</text>
<text x="78.7" y="67.1">11</text>
<text x="78.7" y="69.6">12</text>
<text x="93.9" y="69.6">13</text>
<text x="93.9" y="67.1">14</text>
<text x="90.7" y="152.1">1</text>
<text x="95.8" y="152.1">2</text>
<text x="90.7" y="159.8">1</text>
<text x="95.8" y="159.8">2</text>
<text x="90.7" y="167.4">1</text>
</g>
<g font-size="1.8" fill="#006464">
<text x="86.3" y="40.2">U1</text>
<text x="81.8" y="42.8">A0</text>
<text x="81.8" y="45.3">A1</text>
<text x="81.8" y="47.9">nRESET SCL</text>
<text x="89.6" y="42.8">VCC</text>
<text x="89.7" y="45.3">SDA</text>
<text x="81.8" y="50.4">SD0</text>
<text x="81.8" y="52.9">SC0</text>
<text x="89.6" y="52.9">SC7</text>
<text x="91" y="50.4">A2</text>
<text x="81.8" y="55.5">SD1</text>
<text x="81.8" y="58">SC1</text>
<text x="89.6" y="58">SC6</text>
<text x="89.6" y="55.5">SD7</text>
<text x="81.8" y="65.6">SD3</text>
<text x="81.8" y="60.6">SD2</text>
<text x="81.8" y="63.1">SC2</text>
<text x="89.6" y="65.6">SD5</text>
<text x="89.6" y="63.1">SC5</text>
<text x="89.6" y="60.6">SD6</text>
<text x="81.8" y="68.2">SC3</text>
<text x="81.8" y="70.7">GND</text>
<text x="89.6" y="70.7">SD4</text>
<text x="89.6" y="68.2">SC4</text>
<text x="80.9" y="73.3">TCA9548APWR</text>
<text x="87.7" y="155.2">SMD_JUMPER</text>
<text x="92.2" y="150.7">JP1</text>
<text x="180.8" y="155.2">DM1</text>
<text x="92.2" y="158.3">JP2</text>
<text x="87.7" y="162.8">SMD_JUMPER</text>
<text x="92.2" y="166">JP3</text>
<text x="95.8" y="167.4">2</text>
<text x="176.5" y="164.1">SKU:</text>
<text x="182" y="164.1">700169</text>
<text x="87.7" y="170.4">SMD_JUMPER</text>
<text x="186.7" y="169.8">FD1</text>
<text x="186.7" y="172.3">FIDUCIAL</text>
<text x="200.7" y="172.3">HOLE_3.2mm</text>
<text x="200.7" y="169.8">H1</text>
<text x="218.4" y="172.3">HOLE_3.2mm</text>
<text x="218.4" y="169.8">H2</text>
<text x="236.2" y="172.3">HOLE_3.2mm</text>
<text x="236.2" y="169.8">H3</text>
<text x="254" y="169.8">H4</text>
<text x="254" y="172.3">HOLE_3.2mm</text>
</g>
<g font-size="1.4" fill="#006464">
<text x="60.7" y="36.9">VCC</text>
<text x="98.8" y="36.9">VCC</text>
<text x="110.2" y="36.9">VCC</text>
<text x="133.5" y="41.4">K7</text>
<text x="144.5" y="39.5">VCC</text>
<text x="164.8" y="41.4">K10</text>
<text x="176.2" y="39.5">VCC</text>
<text x="195.3" y="41.4">K14</text>
<text x="206.7" y="39.5">VCC</text>
<text x="225.7" y="41.4">K18</text>
<text x="237.2" y="39.5">VCC</text>
<text x="64.9" y="46.4">R4</text>
<text x="113" y="45.8">C1</text>
<text x="116.9" y="47.5" transform="rotate(-90 116.9 47.5)">10u</text>
<text x="120.6" y="45.8">C2</text>
<text x="134.8" y="46.4">SCL</text>
<text x="134.8" y="43.9">3V3</text>
<text x="166.5" y="46.4">SCL</text>
<text x="166.5" y="43.9">3V3</text>
<text x="197" y="46.4">SCL</text>
<text x="197" y="43.9">3V3</text>
<text x="227.5" y="46.4">SCL</text>
<text x="227.5" y="43.9">3V3</text>
<text x="64.6" y="49.6">10k</text>
<text x="109.3" y="48.4" transform="rotate(-90 109.3 48.4)">100n</text>
<text x="134.5" y="51.5">GND</text>
<text x="134.7" y="49">SDA</text>
<text x="166.2" y="51.5">GND</text>
<text x="166.5" y="49">SDA</text>
<text x="196.7" y="51.5">GND</text>
<text x="197" y="49">SDA</text>
<text x="227.2" y="51.5">GND</text>
<text x="227.4" y="49">SDA</text>
<text x="110.1" y="57.2">GND</text>
<text x="130.4" y="56.6">qwiic-SMD</text>
<text x="132.4" y="54.1">SHIELD</text>
<text x="144.4" y="58.5">GND</text>
<text x="162.2" y="56.6">qwiic-SMD</text>
<text x="164.1" y="54.1">SHIELD</text>
<text x="165.3" y="59.1">K8</text>
<text x="176.1" y="58.5">GND</text>
<text x="192.7" y="56.6">qwiic-SMD</text>
<text x="194.6" y="54.1">SHIELD</text>
<text x="195.3" y="59.1">K12</text>
<text x="206.6" y="58.5">GND</text>
<text x="223.2" y="56.6">qwiic-SMD</text>
<text x="225.1" y="54.1">SHIELD</text>
<text x="225.7" y="59.1">K16</text>
<text x="237.1" y="58.5">GND</text>
<text x="133.5" y="60.4">K5</text>
<text x="144.5" y="63.6">VCC</text>
<text x="176.2" y="62.3">VCC</text>
<text x="206.7" y="62.3">VCC</text>
<text x="237.2" y="62.3">VCC</text>
<text x="74.5" y="77.6">GND</text>
<text x="144.4" y="75">GND</text>
<text x="176.1" y="73.8">GND</text>
<text x="206.6" y="73.8">GND</text>
<text x="237.1" y="73.8">GND</text>
<text x="84.8" y="89">VCC</text>
<text x="107.7" y="89">VCC</text>
<text x="132.2" y="89.6">K6</text>
<text x="143.2" y="87.7">VCC</text>
<text x="164.8" y="89.6">K11</text>
<text x="176.2" y="87.7">VCC</text>
<text x="195.3" y="89.6">K15</text>
<text x="206.7" y="87.7">VCC</text>
<text x="225.7" y="89.6">K19</text>
<text x="237.2" y="87.7">VCC</text>
<text x="73.8" y="90.9">K1</text>
<text x="75.1" y="96">SCL</text>
<text x="75.1" y="93.4">3V3</text>
<text x="102.7" y="95.3">10k</text>
<text x="103" y="92.2">R5</text>
<text x="133.5" y="94.7">SCL</text>
<text x="133.5" y="92.2">3V3</text>
<text x="166.5" y="94.7">SCL</text>
<text x="166.5" y="92.2">3V3</text>
<text x="197" y="94.7">SCL</text>
<text x="197" y="92.2">3V3</text>
<text x="227.5" y="94.7">SCL</text>
<text x="227.5" y="92.2">3V3</text>
<text x="74.8" y="101.1">GND</text>
<text x="75" y="98.5">SDA</text>
<text x="102.7" y="101.7">10k</text>
<text x="103" y="98.5">R6</text>
<text x="133.2" y="99.8">GND</text>
<text x="133.5" y="97.2">SDA</text>
<text x="166.2" y="99.8">GND</text>
<text x="166.5" y="97.2">SDA</text>
<text x="196.7" y="99.8">GND</text>
<text x="197" y="97.2">SDA</text>
<text x="227.2" y="99.8">GND</text>
<text x="227.4" y="97.2">SDA</text>
<text x="70.8" y="106.1">qwiic-SMD</text>
<text x="72.7" y="103.6">SHIELD</text>
<text x="129.2" y="104.9">qwiic-SMD</text>
<text x="131.1" y="102.3">SHIELD</text>
<text x="132.2" y="107.4">K4</text>
<text x="143.1" y="106.8">GND</text>
<text x="162.2" y="104.9">qwiic-SMD</text>
<text x="164.1" y="102.3">SHIELD</text>
<text x="165.3" y="107.4">K9</text>
<text x="176.1" y="106.8">GND</text>
<text x="192.7" y="104.9">qwiic-SMD</text>
<text x="194.6" y="102.3">SHIELD</text>
<text x="195.3" y="107.4">K13</text>
<text x="206.6" y="106.8">GND</text>
<text x="223.2" y="104.9">qwiic-SMD</text>
<text x="225.1" y="102.3">SHIELD</text>
<text x="225.7" y="107.4">K17</text>
<text x="237.1" y="106.8">GND</text>
<text x="73.8" y="113.8">K2</text>
<text x="84.7" y="108">GND</text>
<text x="84.8" y="111.9">VCC</text>
<text x="96.7" y="111.2">K3</text>
<text x="143.2" y="110.6">VCC</text>
<text x="176.2" y="110.6">VCC</text>
<text x="206.7" y="110.6">VCC</text>
<text x="237.2" y="110.6">VCC</text>
<text x="75.1" y="118.8">SCL</text>
<text x="75.1" y="116.3">3V3</text>
<text x="107.7" y="114.4">VCC</text>
<text x="74.8" y="123.9">GND</text>
<text x="75" y="121.4">SDA</text>
<text x="99.9" y="125.8">GND</text>
<text x="143.1" y="122">GND</text>
<text x="176.1" y="122">GND</text>
<text x="206.6" y="122">GND</text>
<text x="237.1" y="122">GND</text>
<text x="70.8" y="129">qwiic-SMD</text>
<text x="72.7" y="126.5">SHIELD</text>
<text x="84.7" y="130.9">GND</text>
<text x="101.3" y="147.4">VCC</text>
<text x="76" y="155">10k</text>
<text x="76.4" y="151.9">R1</text>
<text x="76.4" y="159.5">R2</text>
<text x="76" y="162.7">10k</text>
<text x="76.4" y="167.1">R3</text>
<text x="70.7" y="172.8">GND</text>
<text x="76" y="170.3">10k</text>
</g>
<g font-size="1.4" fill="#a90000">
<text x="138.1" y="45.5">1</text>
<text x="138.1" y="42.9">3</text>
<text x="169.9" y="45.5">1</text>
<text x="169.9" y="42.9">3</text>
<text x="200.4" y="45.5">1</text>
<text x="200.4" y="42.9">3</text>
<text x="230.9" y="45.5">1</text>
<text x="230.9" y="42.9">3</text>
<text x="138.1" y="48">2</text>
<text x="138.1" y="50.5">4</text>
<text x="138.1" y="53.1">5</text>
<text x="169.9" y="48">2</text>
<text x="169.9" y="50.5">4</text>
<text x="169.9" y="53.1">5</text>
<text x="200.4" y="48">2</text>
<text x="200.4" y="50.5">4</text>
<text x="200.4" y="53.1">5</text>
<text x="230.9" y="48">2</text>
<text x="230.9" y="50.5">4</text>
<text x="230.9" y="53.1">5</text>
<text x="78.5" y="95">1</text>
<text x="78.5" y="92.5">3</text>
<text x="136.9" y="93.7">1</text>
<text x="136.9" y="91.2">3</text>
<text x="169.9" y="93.7">1</text>
<text x="169.9" y="91.2">3</text>
<text x="200.4" y="93.7">1</text>
<text x="200.4" y="91.2">3</text>
<text x="230.9" y="93.7">1</text>
<text x="230.9" y="91.2">3</text>
<text x="78.5" y="97.5">2</text>
<text x="78.5" y="100.1">4</text>
<text x="136.9" y="96.3">2</text>
<text x="136.9" y="98.8">4</text>
<text x="136.9" y="101.3">5</text>
<text x="169.9" y="96.3">2</text>
<text x="169.9" y="98.8">4</text>
<text x="169.9" y="101.3">5</text>
<text x="200.4" y="96.3">2</text>
<text x="200.4" y="98.8">4</text>
<text x="200.4" y="101.3">5</text>
<text x="230.9" y="96.3">2</text>
<text x="230.9" y="98.8">4</text>
<text x="230.9" y="101.3">5</text>
<text x="78.5" y="102.6">5</text>
<text x="78.5" y="117.9">1</text>
<text x="78.5" y="115.3">3</text>
<text x="78.5" y="120.4">2</text>
<text x="78.5" y="122.9">4</text>
<text x="78.5" y="125.5">5</text>
</g>
</svg>
